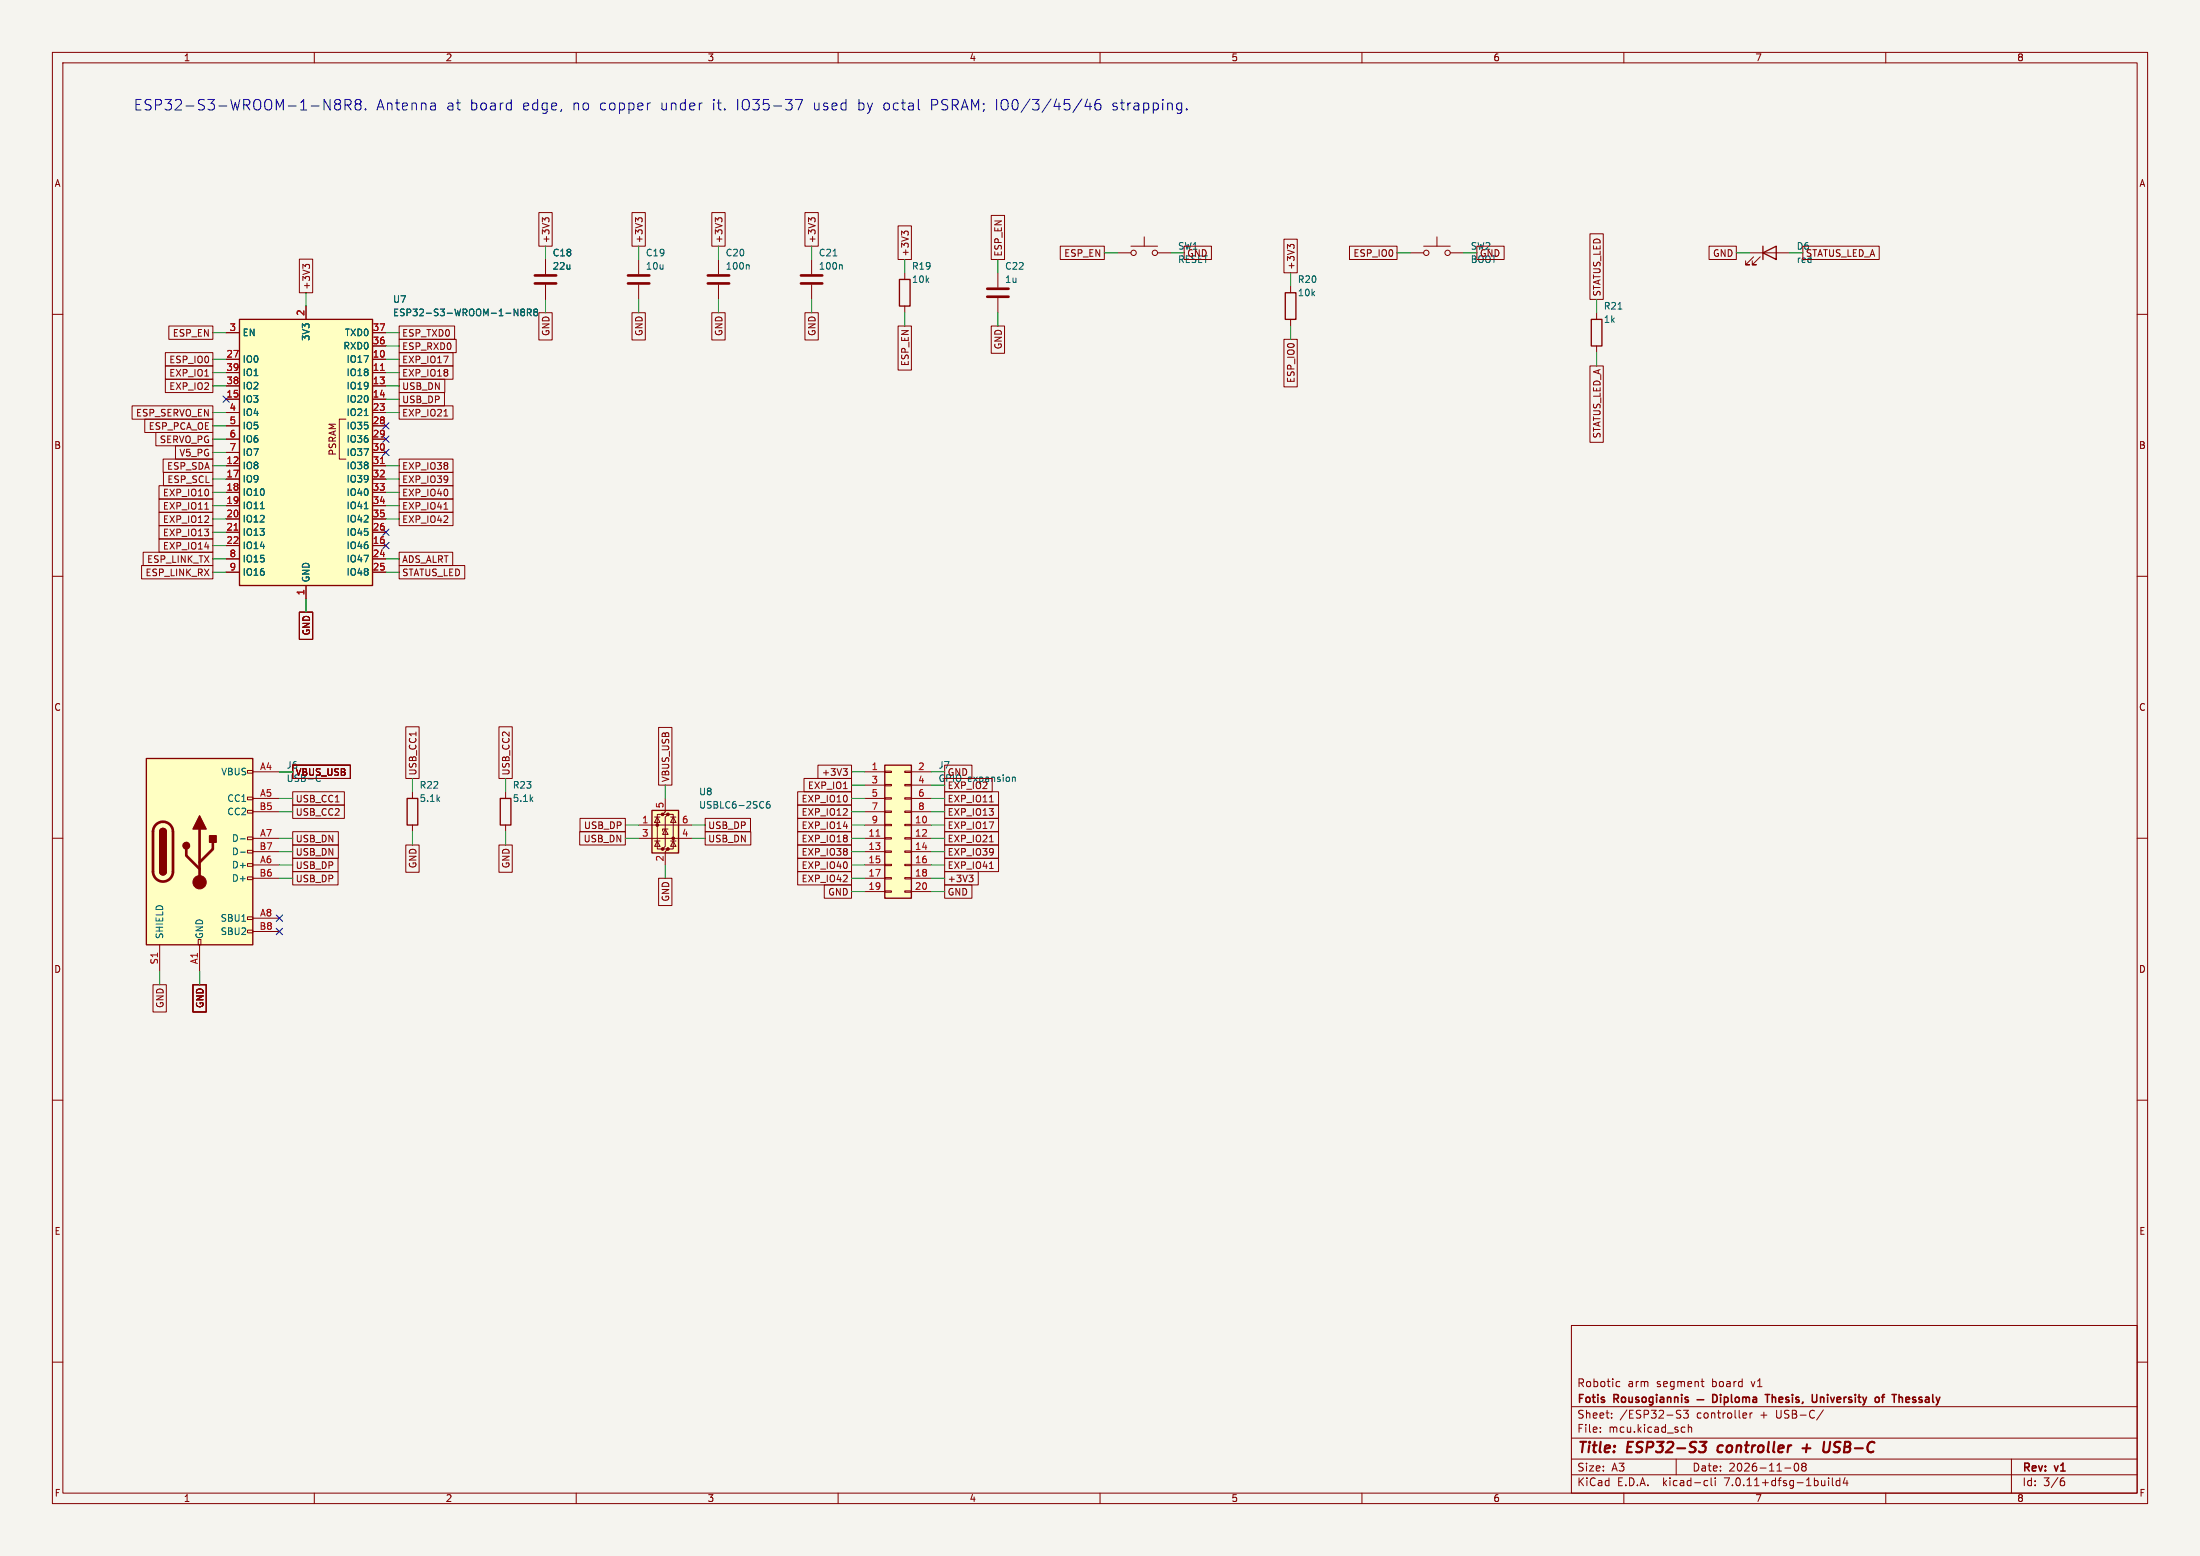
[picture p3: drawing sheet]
<svg xmlns="http://www.w3.org/2000/svg" width="420mm" height="297mm" viewBox="0 0 420 297" stroke-linecap="round" stroke-linejoin="round" font-family="sans-serif">
<path d="M0 0h420v297h-420z" fill="#f5f4ef" stroke="#f5f4ef" stroke-width=".19"/>
<g fill="none" stroke="#840000" stroke-width=".19">
<path d="M10 10h400v277h-400zM12 12h396v273h-396zM60 10v2M110 10v2M160 10v2M210 10v2M260 10v2M310 10v2M360 10v2M10 60h2M57.1 49.5h2.6v6.4h-2.6zM58.3 50.9l-.5-.4v.8"/>
<path d="M58.3 50.7l.2-.2h.3l.3 .2M58.4 58.4v2.6M102.9 59.7h2.5v5.2h-2.5zM102.9 40.6h2.5v6.4h-2.5zM104 41.8l.3-.2h.3l.2 .2M104 42l-.5-.4v.8M104.1 49.5v2.8M104.1 54.4v2.8M120.6 40.6h2.6v6.4h-2.6zM120.6 59.7h2.6v5.2h-2.6zM121.8 42l-.5-.4v.8M121.8 41.8l.2-.2h.3l.3 .2"/>
<path d="M121.9 49.5v2.8M121.9 54.4v2.8M135.9 59.7h2.5v5.2h-2.5zM135.9 40.6h2.5v6.4h-2.5zM137 41.8l.3-.2h.3l.2 .2M137 42l-.4-.4v.8M137.2 49.5v2.8M137.2 54.4v2.8M153.7 59.7h2.5v5.2h-2.5zM153.7 40.6h2.5v6.4h-2.5zM154.8 41.8l.3-.2h.3l.2 .2M154.8 42l-.5-.4v.8"/>
<path d="M154.9 49.5v2.8M154.9 54.4v2.8M171.4 43.1h2.6v6.4h-2.6zM172.6 44.5l-.5-.4v.8M172.6 44.4l.2-.3h.3l.3 .3M172.7 52.1v1.2M172.7 58.4v1.3M189.2 41.1h2.6v8.4h-2.6zM190.5 52.1v2.8M190.5 56.9v2.8M202.4 47h8.4v2.5h-8.4zM213.4 48.3h2.5"/>
<path d="M215.9 47h5.1M218.4 45.2v1.8M221 48.3h2.5M226.1 47h5.2v2.5h-5.2zM245.1 45.7h2.6v6.4h-2.6zM246.3 47.1l-.5-.4v.7M246.3 46.9l.2-.2h.3l.3 .2M246.4 54.6v1.3M257.6 47h9.1v2.5h-9.1zM269.2 48.3h2.6M271.8 47h5.1M274.3 45.2v1.8"/>
<path d="M276.9 48.3h2.5M281.9 47h5.2v2.5h-5.2zM303.5 44.6h2.6v12.6h-2.6zM304.8 59.7v1.3M326.3 47h5.2v2.5h-5.2zM334 48.3h7.6M334.8 49l-1.6 1.5h.8h-.8v-.7M336 49l-1.5 1.5h.8h-.8v-.7M344.2 47h14.5v2.5h-14.5zM408 60h2M25.2 77.5h15.4v2.5h-15.4zM31.6 72.4h9v2.5h-9z"/>
<path d="M31.6 69.8h9v2.6h-9zM31.6 67.3h9v2.6h-9zM32.2 62.2h8.4v2.6h-8.4zM43.2 68.6h2.5M43.2 71.1h2.5M43.2 73.7h2.5M43.2 76.2h2.5M43.2 78.7h2.5M43.2 63.5h2.5M71.1 68.6h2.6M71.1 71.1h2.6M71.1 73.7h2.6"/>
<path d="M71.1 76.2h2.6M71.1 78.7h2.6M71.1 63.5h2.6M71.1 66h2.6M76.2 67.3h10.3v2.6h-10.3zM76.2 77.5h10.3v2.5h-10.3zM76.2 74.9h8.7v2.6h-8.7zM76.2 69.8h10.3v2.6h-10.3zM76.2 72.4h8.7v2.5h-8.7zM76.2 62.2h10.6v2.6h-10.6zM76.2 64.8h10.9v2.5h-10.9zM84.8 79.4h.7"/>
<path d="M171.4 62.2h2.6v8.4h-2.6zM189.2 62.2h2.6v5.2h-2.6zM245.1 64.8h2.6v9h-2.6zM246.4 61v1.2M303.5 69.9h2.6v14.5h-2.6zM304.8 66v1.3M27.6 80h13v2.6h-13zM29.8 82.5h10.8v2.6h-10.8zM30.4 97.8h10.2v2.5h-10.2zM30.4 95.2h10.2v2.6h-10.2zM30.4 92.7h10.2v2.6h-10.2zM31.1 87.6h9.5v2.6h-9.5z"/>
<path d="M31.2 90.2h9.4v2.5h-9.4zM33.5 85.1h7.1v2.5h-7.1zM39.1 97.2h.7M43.2 88.9h2.5M43.2 91.4h2.5M43.2 94h2.5M43.2 96.5h2.5M43.2 99.1h2.5M43.2 81.3h2.5M43.2 83.8h2.5M43.2 86.4h2.5M66 80h-1.2v7.6h1.2"/>
<path d="M71.1 88.9h2.6M71.1 91.4h2.6M71.1 94h2.6M71.1 96.5h2.6M71.1 99.1h2.6M71.1 81.3h2.6M71.1 83.8h2.6M71.1 86.4h2.6M76.2 92.7h10.3v2.6h-10.3zM76.2 87.6h10.3v2.6h-10.3zM76.2 90.2h10.3v2.5h-10.3zM76.2 95.2h10.3v2.6h-10.3z"/>
<path d="M76.2 97.8h10.3v2.5h-10.3zM84.8 97.2h.7M10 110h2M27 107.9h13.6v2.6h-13.6zM27.3 105.4h13.3v2.6h-13.3zM30.4 102.9h10.2v2.5h-10.2zM30.4 100.3h10.2v2.6h-10.2zM43.2 104.1h2.5M43.2 101.6h2.5M43.2 106.7h2.5M43.2 109.2h2.5M57.1 116.8h2.6v5.2h-2.6z"/>
<path d="M58.4 111.8v2.5M71.1 104.1h2.6M71.1 101.6h2.6M71.1 106.7h2.6M71.1 109.2h2.6M76.2 107.9h12.5v2.6h-12.5zM76.2 105.4h10.2v2.6h-10.2zM408 110h2M77.5 138.7h2.5v9.9h-2.5zM95.2 138.7h2.6v9.9h-2.6zM125.7 138.8h2.6v11.1h-2.6zM10 160h2"/>
<path d="M47.2 159.8h1.1v.5h-1.1zM47.2 154.7h1.1v.5h-1.1zM47.2 152.1h1.1v.6h-1.1zM47.2 147.1h1.1v.5h-1.1zM48.3 147.3h5M48.3 152.4h5M48.3 154.9h5M55.9 146h11v2.6h-11zM55.9 153.7h9.8v2.5h-9.8zM55.9 151.1h9.8v2.6h-9.8zM55.9 158.7h8.7v2.6h-8.7zM78.7 151.1v1.3"/>
<path d="M78.7 157.5v1.3M96.5 151.1v1.3M96.5 157.5v1.3M110.7 158.7h8.7v2.6h-8.7zM110.7 156.2h8.7v2.6h-8.7zM121.9 157.5h10.2M125 156h1M125.5 156l.5 1h-1zM126.5 155.4h-1v6.7h1M127 158.2l.5 1.1h-1zM127 152.4v2.5l-.5 .5h1l-.5 .6v5.5l-.5 .6h1l-.5 .5v2.5M127.5 158.2h-1v.4"/>
<path d="M127.5 155.4h1v6.7h-1M128 156h1M128.5 156l.5 1h-1zM134.6 158.7h8.7v2.6h-8.7zM134.6 156.2h8.7v2.6h-8.7zM152.3 158.7h10.3v2.6h-10.3zM152.3 151.1h10.3v2.6h-10.3zM152.3 153.7h10.3v2.5h-10.3zM152.3 156.2h10.3v2.6h-10.3zM153.5 148.6h9.1v2.5h-9.1zM156.1 146h6.5v2.6h-6.5zM161 146.7h.7l-.4 .5"/>
<path d="M161.5 147.2l.2 .2v.3l-.2 .3M165.1 147.3h3.8M165.1 157.5h3.8M165.1 149.9h3.8M165.1 152.4h3.8M165.1 154.9h3.8M168.9 159.9h1.3v.2h-1.3zM168.9 157.4h1.3v.2h-1.3zM168.9 154.8h1.3v.3h-1.3zM168.9 152.3h1.3v.2h-1.3zM168.9 149.7h1.3v.3h-1.3zM168.9 147.2h1.3v.2h-1.3z"/>
<path d="M172.7 159.9h1.3v.2h-1.3zM172.7 157.4h1.3v.2h-1.3zM172.7 154.8h1.3v.3h-1.3zM172.7 152.3h1.3v.2h-1.3zM172.7 149.7h1.3v.3h-1.3zM172.7 147.2h1.3v.2h-1.3zM174 147.3h3.8M174 157.5h3.8M174 149.9h3.8M174 152.4h3.8M174 154.9h3.8M180.3 156.2h10.3v2.6h-10.3z"/>
<path d="M180.3 158.7h10.3v2.6h-10.3zM180.3 146h5.2v2.6h-5.2zM180.3 148.6h9.1v2.5h-9.1zM180.3 151.1h10.3v2.6h-10.3zM180.3 153.7h10.3v2.5h-10.3zM188.9 153.1h.7M408 160h2M37.8 179.3h.6v1h-.6zM47.2 177.5h1.1v.6h-1.1zM47.2 175h1.1v.5h-1.1zM47.2 167.4h1.1v.5h-1.1zM47.2 164.8h1.1v.6h-1.1z"/>
<path d="M47.2 162.3h1.1v.5h-1.1zM48.3 160h5M48.3 162.6h5M48.3 165.1h5M48.3 167.6h5M48.3 175.3h5M48.3 177.8h5M55.9 163.8h8.6v2.6h-8.6zM55.9 166.4h8.6v2.5h-8.6zM55.9 161.3h8.7v2.5h-8.7zM77.5 161.3h2.5v5.2h-2.5zM95.2 161.3h2.6v5.2h-2.6z"/>
<path d="M121.9 160h10.2M125 160.5h1M125.5 160.5l.5 1h-1zM125.7 167.6h2.6v5.2h-2.6zM128 160.5h1M128.5 160.5l.5 1h-1zM152.3 166.4h10.3v2.5h-10.3zM152.3 161.3h10.3v2.5h-10.3zM152.3 163.8h10.3v2.6h-10.3zM157.4 168.9h5.2v2.6h-5.2zM165.1 160h3.8M165.1 162.6h3.8"/>
<path d="M165.1 165.1h3.8M165.1 167.6h3.8M165.1 170.2h3.8M168.9 170.1h1.3v.2h-1.3zM168.9 167.5h1.3v.3h-1.3zM168.9 165h1.3v.2h-1.3zM168.9 162.4h1.3v.3h-1.3zM172.7 170.1h1.3v.2h-1.3zM172.7 167.5h1.3v.3h-1.3zM172.7 165h1.3v.2h-1.3zM172.7 162.4h1.3v.3h-1.3zM174 160h3.8"/>
<path d="M174 162.6h3.8M174 165.1h3.8M174 167.6h3.8M174 170.2h3.8M180.3 161.3h10.3v2.5h-10.3zM180.3 163.8h10.3v2.6h-10.3zM180.3 166.4h6.5v2.5h-6.5zM180.3 168.9h5.2v2.6h-5.2zM185 167h.8l-.5 .5M185.5 167.5l.3 .3v.3l-.3 .2M188.9 160.7h.7M188.9 165.8h.7"/>
<path d="M29.2 188h2.6v5.2h-2.6zM30.5 180.3v5.1M36.8 188h2.6v5.2h-2.6zM38.1 180.3v5.1M10 210h2M408 210h2M10 260h2M300 253h108v32h-108zM408 260h2M300 278.5h108M300 274.5h108M300 268.5h108"/>
<path d="M305.5 273.2v.2M305.5 272.5v.1M307.7 270.5v.2M307.7 269.8v.1M308.7 264.6h.5M308.7 263.8h.5M320 278.5v3M320.2 269.8l.5 .2 .2 .4-.3 .3-.6-.1M321.2 272.4l.5 .1M321.7 273.3l-.5 .1M322.3 272.5l.2-.1 .4 .1v.9M322.3 269.2l-.5 .6 .4 .1v.6l-.2 .2-.6-.2"/>
<path d="M322.3 271.9v1.5M324.7 263.7h.6M324.9 264.5l.4 .2M333.2 269.7l.2 .3-.7 .2M333.4 270.6l-.2 .1M334.1 269.7v1M334.5 269.7l-.3 .1-.1 .2M342.7 279.4l.2-.1a.8 .8 0 0 1 .5 .7 .8 .8 0 0 1-.5 .8 1 1 0 0 1-.2-1.4zM344.2 279.9l-.3-.3 .3-.3h.3l.3 .3-.3 .3M344.2 279.9l-.3 .3v.3l.3 .3h.3l.3-.3-.1-.4-.2-.2M344.2 279.9h.3M348.1 269.1l-1.3 1.9"/>
<path d="M384 278.5v6.5M60 285v2M110 285v2M160 285v2M210 285v2M260 285v2M300 281.5h108M310 285v2M325.6 282.6l.4 .1M326 283.5l-.4 .1M326.7 282.1v1.3l.2 .2M327.4 282.1v.1"/>
<path d="M327.4 282.6v1M340.7 280.2h1.2M349.1 282.1v.1M349.1 282.6v1M349.8 282.1v1.3l.2 .2M351.2 282.7l-.4-.1-.3 .3 .2 .6h.5M351.2 282.1v1.5M352.2 282l-.3 1.1h.9M352.6 282.6v1M360 285v2M393.6 282.7h.3l.3 .2-.1 .5-.5 .2M394 282.1l-.4 .1"/>
<circle cx="216.4" cy="48.3" r=".51"/>
<circle cx="220.5" cy="48.3" r=".51"/>
<circle cx="272.3" cy="48.3" r=".51"/>
<circle cx="276.4" cy="48.3" r=".51"/>
</g>
<path d="M324.5 275.2h1.3l-.8 .8 .6 .2v.6l-.5 .4h-.5M328.1 276.1l-.2 .7 .3 .4M344.1 276.4h1.5M345 275.7l-.2 1.5M348.3 275.2l-.2 1.6M349.4 275.2l-.2 1.6a.66 .66 0 0 1-1 .3" fill="none" stroke="#840000" stroke-width=".4"/>
<g fill="none" stroke="#840000" stroke-width=".3">
<path d="M324 267.2h1.3M327 266.2a.76 .76 0 0 1 .8 .7 .76 .76 0 0 1-.8 .8zM328.5 266.2v.1M328.5 266.7v1M329.2 266.8l.4-.1 .3 .3-.1 .6h-.6M329.2 266.7v1.5M330.5 266.2v1.3l.3 .2M331.3 266.8l.2-.1 .5 .1v.6l-.1 .2-.4 .1-.2-.2zM332.7 266.8l.4-.1 .2 .2M332.7 266.7v1M333.3 266.9l.2-.2 .4 .1 .1 .9M333.3 266.9v.8"/>
<path d="M334.7 266.8h.6v.9M335.3 267l-.5 .1a.29 .29 0 0 0-.2 .3 .29 .29 0 0 0 .2 .3l.5-.1M337 266.2h.8M337.4 266.2v1.5M338.3 266.2v1.5M338.4 266.8h-.1M346.8 266.2v1.3M347.5 266.7v1M348 266.7l-.5 .1M359.2 266.7h.6M359.8 266.2l-.4 .2v1.3M364.5 266.8l-.5-.1-.2 .2 .1 .7h.6"/>
<path d="M364.5 267l-.7 .2"/>
</g>
<g fill="#ffffc2" stroke="#ffffc2" stroke-width=".19">
<path d="M168.9 146.1h5.1v25.4h-5.1z"/>
<path d="M45.7 61h25.4v50.8h-25.4z"/>
<path d="M124.5 154.7h5v8.1h-5z"/>
<path d="M27.9 144.8h20.4v35.5h-20.4z"/>
</g>
<g fill="none" stroke="#840000" stroke-width=".25">
<path d="M171.7 53.3h2v5.1h-2zM245.4 55.9h2v5.1h-2zM336.5 48.3l2.6-1.3v2.5zM336.5 47v2.5M45.7 61h25.4v50.8h-25.4zM303.8 61h2v5h-2zM27.9 144.8h20.4v35.5h-20.4zM30.5 158.8a.64 .64 0 0 1 .6-.7 .64 .64 0 0 1 .6 .7M77.7 152.4h2.1v5.1h-2.1zM95.5 152.4h2v5.1h-2zM124.5 154.7h5v8.1h-5zM168.9 146.1h5.1v25.4h-5.1z"/>
<path d="M30.5 166.4a.64 .64 0 0 0 .6 .6 .64 .64 0 0 0 .6-.6"/>
</g>
<path d="M72.6 70.7h.8M72.6 88.5h.8M44.7 101.2h.7M167.2 159.6h.8" fill="none" stroke="#a90000" stroke-width=".19"/>
<g fill="none" stroke="#006464" stroke-width=".19">
<path d="M98.1 59l.8 1.3v-1.3M99.7 59.5l-.3-.2 .3-.3h.2l.2 .2-.2 .3M99.7 59.5l-.3 .3 .1 .3 .2 .2 .3-.1 .1-.2v-.3l-.2-.2M99.7 59.5h.2M100.7 59.7l.6-.1 .1-.2-.1-.3-.6-.1v1.3M101 59.7l.4 .6M102.1 59.5l-.2-.2 .2-.3h.3l.2 .2-.2 .3M102.1 59.5h.3M102.1 59.5l-.2 .3 .1 .3 .1 .2 .4-.1 .1-.2v-.2l-.2-.3M142.8 50.5l.2 .2v.7M159 48.8h.8M160.6 50.5l.2 .2v.7"/>
<path d="M308.9 59h.7M69.5 79.3h.8M49.7 97.1h.7M69.5 97.1h.8M60.6 149.1h.5M146.9 153h-.4a.86 .86 0 0 0 0 1.2l.4-.1 .1-.4-.2-.2h-.4l-.1 .2M193.3 148.4l.2-.1 .3 .1v.8M45.9 160.1h.9M45.9 162.7h.9"/>
</g>
<g fill="#840000" stroke="#840000" stroke-width=".19">
<circle cx="125.5" cy="157.5" r=".25"/>
<circle cx="126.5" cy="162.1" r=".25"/>
<circle cx="126.5" cy="155.4" r=".25"/>
<circle cx="127.5" cy="162.1" r=".25"/>
<circle cx="127.5" cy="155.4" r=".25"/>
<circle cx="128.5" cy="160" r=".25"/>
<circle cx="38.1" cy="168.4" r="1.27"/>
</g>
<g fill="none" stroke="#840000" stroke-width=".51">
<path d="M102.1 54.1h4.1M102.1 52.6h4.1M119.9 54.1h4.1M119.9 52.6h4.1M135.1 54.1h4.1M135.1 52.6h4.1M152.9 54.1h4.1M152.9 52.6h4.1M188.5 56.6h4M188.5 55.1h4M29.8 157.4a1.9 1.9 0 0 1 2-.4 1.9 1.9 0 0 1 1.2 1.8v7.6a1.91 1.91 0 0 1-1.9 1.9 1.91 1.91 0 0 1-1.9-1.9v-7.8l.2-.7zM38.1 158.2v10.2"/>
<path d="M35.6 162.1v1.2l2.5 2.6M40.6 160.8v1.3l-2.5 2.5"/>
</g>
<g fill="#840000" stroke="#840000" stroke-width=".25">
<path d="M30.5 166.4h1.2a.64 .64 0 0 1-.6 .6 .64 .64 0 0 1-.6-.6z"/>
<path d="M30.5 158.8h1.2v7.6h-1.2z"/>
<path d="M30.7 158.3a.64 .64 0 0 1 .7-.1 .64 .64 0 0 1 .3 .6h-1.2z"/>
<path d="M38.1 155.7l1.3 2.5h-2.6z"/>
<path d="M40 159.5h1.3v1.3h-1.3z"/>
<circle cx="35.6" cy="161.4" r=".63"/>
</g>
<g fill="none" stroke="#0000c2" stroke-width=".19">
<path d="M61.9 19l1.1 2v-2M64.3 19.8l-.4-.3 .1-.3 .3-.2h.3l.4 .4-.1 .3-.3 .1M64.3 19.8l-.4 .4v.4l.4 .4h.3l.4-.4v-.4l-.4-.4M64.3 19.8h.3M68.2 19.8l-.4-.3 .1-.3 .3-.2h.3l.4 .4-.1 .3-.3 .1M68.2 19.8h.3M68.2 19.8l-.4 .4v.4l.4 .4h.3l.4-.4v-.4l-.4-.4M82.8 19.7l.3 .2v1.1M124 19.7h.2M151.9 19h1.3l-.8 2M206.5 18.9l-1.7 2.6M207.6 18.9l-.5 1.4h1.3"/>
<path d="M208.1 19.7v1.3M210 19a.79 .79 0 0 0-1 .8v.8l.2 .3 .6 .1 .3-.2 .1-.7-.2-.3-.6-.1-.4 .4M65.9 20h.7a.54 .54 0 0 0 .4-.5 .54 .54 0 0 0-.4-.5h-.7v2M66.4 20l.6 1M69.8 20.8v.2M83.1 20.9l-.2 .1M83.1 20.1l-.2 .1M226.5 20.8v.2"/>
</g>
<g fill="none" stroke="#009600" stroke-width=".19">
<path d="M58.4 55.9v2.5M104.1 47v2.5M104.1 57.2v2.5M121.9 47v2.5M121.9 57.2v2.5M137.2 47v2.5M137.2 57.2v2.5M154.9 47v2.5M154.9 57.2v2.5M172.7 49.5v2.6M172.7 59.7v2.5M190.5 49.5v2.6"/>
<path d="M190.5 59.7v2.5M210.8 48.3h2.6M223.5 48.3h2.6M246.4 52.1v2.5M266.7 48.3h2.5M279.4 48.3h2.5M304.8 57.2v2.5M331.5 48.3h2.5M341.6 48.3h2.6M40.6 78.7h2.6M40.6 68.6h2.6M40.6 63.5h2.6"/>
<path d="M40.6 73.7h2.6M40.6 71.1h2.6M73.7 78.7h2.5M73.7 68.6h2.5M73.7 63.5h2.5M73.7 73.7h2.5M73.7 71.1h2.5M73.7 76.2h2.5M73.7 66h2.5M246.4 62.2v2.6M304.8 67.3v2.6M40.6 99.1h2.6"/>
<path d="M40.6 94h2.6M40.6 88.9h2.6M40.6 96.5h2.6M40.6 83.8h2.6M40.6 86.4h2.6M40.6 81.3h2.6M40.6 91.4h2.6M73.7 99.1h2.5M73.7 94h2.5M73.7 88.9h2.5M73.7 96.5h2.5M73.7 91.4h2.5"/>
<path d="M40.6 101.6h2.6M40.6 106.7h2.6M40.6 109.2h2.6M40.6 104.1h2.6M58.4 114.3v2.5M73.7 106.7h2.5M73.7 109.2h2.5M53.3 147.3h2.6M53.3 154.9h2.6M53.3 152.4h2.6M78.7 148.6v2.5M78.7 158.8v2.5"/>
<path d="M96.5 148.6v2.5M96.5 158.8v2.5M119.4 157.5h2.5M127 149.9v2.5M132.1 157.5h2.5M162.6 157.5h2.5M162.6 147.3h2.5M162.6 154.9h2.5M162.6 152.4h2.5M162.6 149.9h2.5M177.8 157.5h2.5M177.8 147.3h2.5"/>
<path d="M177.8 154.9h2.5M177.8 152.4h2.5M177.8 149.9h2.5M53.3 160h2.6M53.3 167.6h2.6M53.3 165.1h2.6M53.3 162.6h2.6M119.4 160h2.5M127 165.1v2.5M132.1 160h2.5M162.6 160h2.5M162.6 170.2h2.5"/>
<path d="M162.6 167.6h2.5M162.6 165.1h2.5M162.6 162.6h2.5M177.8 160h2.5M177.8 170.2h2.5M177.8 167.6h2.5M177.8 165.1h2.5M177.8 162.6h2.5M30.5 185.4v2.6M38.1 185.4v2.6"/>
</g>
<g fill="none" stroke="#000084" stroke-width=".19">
<path d="M42.6 75.6l1.2 1.2M43.8 75.6l-1.2 1.2M73.1 80.7l1.2 1.2M73.1 83.2l1.2 1.2M73.1 85.8l1.2 1.2M74.3 80.7l-1.2 1.2M74.3 83.2l-1.2 1.2M74.3 85.8l-1.2 1.2M73.1 103.5l1.2 1.2M73.1 101l1.2 1.2M74.3 103.5l-1.2 1.2M74.3 101l-1.2 1.2"/>
<path d="M52.7 174.7l1.2 1.2M52.7 177.2l1.2 1.2M53.9 174.7l-1.2 1.2M53.9 177.2l-1.2 1.2"/>
</g>
<g font-size="2.8" fill="#0000c2">
<text x="25.4" y="21.3">ESP32-S3-WROOM-1-N8R8.</text>
<text x="71.7" y="21.3">Antenna</text>
<text x="85.1" y="21.3">at</text>
<text x="89.7" y="21.3">board</text>
<text x="99.7" y="21.3">edge,</text>
<text x="109.3" y="21.3">no</text>
<text x="114.5" y="21.3">copper</text>
<text x="126.2" y="21.3">under</text>
<text x="136.1" y="21.3">it.</text>
<text x="140.8" y="21.3">IO35-37</text>
<text x="155.5" y="21.3">used</text>
<text x="164" y="21.3">by</text>
<text x="168.9" y="21.3">octal</text>
<text x="178" y="21.3">PSRAM; IO0/3/45/46</text>
<text x="212.8" y="21.3">strapping.</text>
</g>
<g font-size="2.8" fill="#840000">
<text x="301" y="277.9">Title:</text>
<text x="310.6" y="277.9">ESP32-S3</text>
<text x="328.8" y="277.9">controller</text>
<text x="345.7" y="277.9">+</text>
<text x="350.5" y="277.9">USB-C</text>
</g>
<g font-size="2.1" fill="#840000">
<text x="301" y="268.2">Fotis</text>
<text x="301" y="265">Robotic</text>
<text x="308.2" y="268.2">Rousogiannis</text>
<text x="310.7" y="265">arm</text>
<text x="316.3" y="265">segment</text>
<text x="327" y="265">board</text>
<text x="334.6" y="265">v1</text>
<text x="339" y="268.2">Thesis,</text>
<text x="348.4" y="268.2">University</text>
<text x="361.1" y="268.2">of</text>
<text x="365" y="268.2">Thessaly</text>
<text x="301" y="273.7">File:</text>
<text x="301" y="271">Sheet:</text>
<text x="307.1" y="273.7">mcu.kicad_sch</text>
<text x="309.2" y="271">/ESP32-S3</text>
<text x="323.9" y="271">controller</text>
<text x="336.2" y="271">+</text>
<text x="339.3" y="271">USB-C/</text>
<text x="301" y="281.1">Size:</text>
<text x="307.6" y="281.1">A3</text>
<text x="323" y="281.1">Date:</text>
<text x="330" y="281.1">2026-11-08</text>
<text x="386" y="281.3">Rev:</text>
<text x="392.4" y="281.3">v1</text>
<text x="301" y="283.9">KiCad</text>
<text x="308.7" y="283.9">E.D.A.</text>
<text x="317.6" y="283.9">kicad-cli</text>
<text x="329.5" y="283.9">7.0.11+dfsg-1build4</text>
<text x="386" y="283.9">Id:</text>
<text x="390.1" y="283.9">3/6</text>
</g>
<g font-size="1.8" fill="#840000">
<text x="35" y="11.9">1</text>
<text x="85" y="11.9">2</text>
<text x="135" y="11.9">3</text>
<text x="185" y="11.9">4</text>
<text x="235" y="11.9">5</text>
<text x="285" y="11.9">6</text>
<text x="335" y="11.9">7</text>
<text x="385" y="11.9">8</text>
<text x="10.3" y="35.9">A</text>
<text x="408.3" y="35.9">A</text>
<text x="105.1" y="46.5" transform="rotate(-90 105.1 46.5)">+3V3</text>
<text x="122.9" y="46.5" transform="rotate(-90 122.9 46.5)">+3V3</text>
<text x="138.1" y="46.5" transform="rotate(-90 138.1 46.5)">+3V3</text>
<text x="155.9" y="46.5" transform="rotate(-90 155.9 46.5)">+3V3</text>
<text x="224.8" y="47.9">SW1</text>
<text x="280.7" y="47.9">SW2</text>
<text x="342.9" y="47.9">D6</text>
<text x="173.7" y="49.1" transform="rotate(-90 173.7 49.1)">+3V3</text>
<text x="191.5" y="49.1" transform="rotate(-90 191.5 49.1)">ESP_EN</text>
<text x="203.1" y="49.2">ESP_EN</text>
<text x="226.5" y="49.2">GND</text>
<text x="247.3" y="51.6" transform="rotate(-90 247.3 51.6)">+3V3</text>
<text x="258.3" y="49.2">ESP_IO0</text>
<text x="282.4" y="49.2">GND</text>
<text x="326.9" y="49.2">GND</text>
<text x="342.9" y="50.4">red</text>
<text x="344.6" y="49.2">STATUS_LED_A</text>
<text x="59.4" y="55.4" transform="rotate(-90 59.4 55.4)">+3V3</text>
<text x="305.8" y="56.7" transform="rotate(-90 305.8 56.7)">STATUS_LED</text>
<text x="32.9" y="64.5">ESP_EN</text>
<text x="76.7" y="64.5">ESP_TXD0</text>
<text x="105.1" y="64.2" transform="rotate(-90 105.1 64.2)">GND</text>
<text x="122.9" y="64.2" transform="rotate(-90 122.9 64.2)">GND</text>
<text x="138.1" y="64.2" transform="rotate(-90 138.1 64.2)">GND</text>
<text x="155.9" y="64.2" transform="rotate(-90 155.9 64.2)">GND</text>
<text x="32.2" y="69.5">ESP_IO0</text>
<text x="76.7" y="69.5">EXP_IO17</text>
<text x="76.7" y="67">ESP_RXD0</text>
<text x="173.7" y="70" transform="rotate(-90 173.7 70)">ESP_EN</text>
<text x="191.5" y="66.8" transform="rotate(-90 191.5 66.8)">GND</text>
<text x="32.2" y="74.6">EXP_IO2</text>
<text x="32.2" y="72.1">EXP_IO1</text>
<text x="76.7" y="77.2">USB_DP</text>
<text x="76.7" y="72.1">EXP_IO18</text>
<text x="76.7" y="74.6">USB_DN</text>
<text x="247.3" y="73.2" transform="rotate(-90 247.3 73.2)">ESP_IO0</text>
<text x="25.9" y="79.7">ESP_SERVO_EN</text>
<text x="28.3" y="82.2">ESP_PCA_OE</text>
<text x="76.7" y="79.7">EXP_IO21</text>
<text x="305.8" y="83.8" transform="rotate(-90 305.8 83.8)">STATUS_LED_A</text>
<text x="10.3" y="85.9">B</text>
<text x="30.4" y="84.8">SERVO_PG</text>
<text x="31.8" y="89.9">ESP_SDA</text>
<text x="34.2" y="87.3">V5_PG</text>
<text x="64.4" y="87.1" transform="rotate(-90 64.4 87.1)">PSRAM</text>
<text x="76.7" y="89.9">EXP_IO38</text>
<text x="408.2" y="85.9">B</text>
<text x="31" y="94.9">EXP_IO10</text>
<text x="31.9" y="92.4">ESP_SCL</text>
<text x="76.7" y="94.9">EXP_IO40</text>
<text x="76.7" y="92.4">EXP_IO39</text>
<text x="31" y="100">EXP_IO12</text>
<text x="31" y="97.5">EXP_IO11</text>
<text x="76.7" y="97.5">EXP_IO41</text>
<text x="76.7" y="100">EXP_IO42</text>
<text x="28" y="107.6">ESP_LINK_TX</text>
<text x="31" y="105.1">EXP_IO14</text>
<text x="31" y="102.6">EXP_IO13</text>
<text x="76.7" y="107.6">ADS_ALRT</text>
<text x="27.7" y="110.2">ESP_LINK_RX</text>
<text x="76.7" y="110.2">STATUS_LED</text>
<text x="59.4" y="121.4" transform="rotate(-90 59.4 121.4)">GND</text>
<text x="10.3" y="135.9">C</text>
<text x="408.2" y="135.9">C</text>
<text x="54.6" y="149.5">USB-C</text>
<text x="56.4" y="148.3">VBUS_USB</text>
<text x="79.7" y="148.1" transform="rotate(-90 79.7 148.1)">USB_CC1</text>
<text x="97.5" y="148.1" transform="rotate(-90 97.5 148.1)">USB_CC2</text>
<text x="128" y="149.4" transform="rotate(-90 128 149.4)">VBUS_USB</text>
<text x="156.8" y="148.3">+3V3</text>
<text x="179.1" y="146.9">J7</text>
<text x="180.8" y="148.3">GND</text>
<text x="56.4" y="155.9">USB_CC2</text>
<text x="56.4" y="153.4">USB_CC1</text>
<text x="152.9" y="153.4">EXP_IO10</text>
<text x="152.9" y="155.9">EXP_IO12</text>
<text x="154.1" y="150.8">EXP_IO1</text>
<text x="180.8" y="150.8">EXP_IO2</text>
<text x="180.8" y="153.4">EXP_IO11</text>
<text x="180.8" y="155.9">EXP_IO13</text>
<text x="56.4" y="161">USB_DN</text>
<text x="111.3" y="161">USB_DN</text>
<text x="111.4" y="158.4">USB_DP</text>
<text x="135.1" y="161">USB_DN</text>
<text x="135.1" y="158.4">USB_DP</text>
<text x="152.9" y="161">EXP_IO18</text>
<text x="152.9" y="158.4">EXP_IO14</text>
<text x="180.8" y="158.4">EXP_IO17</text>
<text x="180.8" y="161">EXP_IO21</text>
<text x="56.4" y="166.1">USB_DP</text>
<text x="56.4" y="163.5">USB_DN</text>
<text x="79.7" y="165.8" transform="rotate(-90 79.7 165.8)">GND</text>
<text x="97.5" y="165.8" transform="rotate(-90 97.5 165.8)">GND</text>
<text x="152.9" y="163.5">EXP_IO38</text>
<text x="152.9" y="166.1">EXP_IO40</text>
<text x="180.8" y="163.5">EXP_IO39</text>
<text x="180.8" y="166.1">EXP_IO41</text>
<text x="56.4" y="168.6">USB_DP</text>
<text x="128" y="172.2" transform="rotate(-90 128 172.2)">GND</text>
<text x="152.9" y="168.6">EXP_IO42</text>
<text x="158" y="171.1">GND</text>
<text x="180.8" y="168.6">+3V3</text>
<text x="180.8" y="171.1">GND</text>
<text x="10.3" y="185.9">D</text>
<text x="408.2" y="185.9">D</text>
<text x="31.4" y="192.5" transform="rotate(-90 31.4 192.5)">GND</text>
<text x="39.1" y="192.5" transform="rotate(-90 39.1 192.5)">GND</text>
<text x="10.3" y="235.9">E</text>
<text x="408.3" y="235.9">E</text>
<text x="10.3" y="285.9">F</text>
<text x="35" y="286.9">1</text>
<text x="85" y="286.9">2</text>
<text x="135" y="286.9">3</text>
<text x="185" y="286.9">4</text>
<text x="235" y="286.9">5</text>
<text x="285" y="286.9">6</text>
<text x="335" y="286.9">7</text>
<text x="385" y="286.9">8</text>
<text x="408.3" y="285.9">F</text>
</g>
<g font-size="1.8" fill="#006464">
<text x="105.4" y="49.1">C18</text>
<text x="105.4" y="51.7">22u</text>
<text x="123.2" y="49.1">C19</text>
<text x="123.2" y="51.7">10u</text>
<text x="138.4" y="51.7">100n</text>
<text x="138.4" y="49.1">C20</text>
<text x="156.2" y="51.7">100n</text>
<text x="156.2" y="49.1">C21</text>
<text x="174" y="51.7">R19</text>
<text x="191.8" y="51.7">C22</text>
<text x="224.8" y="50.4">RESET</text>
<text x="280.7" y="50.4">BOOT</text>
<text x="74.9" y="58">U7</text>
<text x="174" y="54.2">10k</text>
<text x="191.8" y="54.2">1u</text>
<text x="247.7" y="56.7">10k</text>
<text x="247.7" y="54.2">R20</text>
<text x="306.1" y="59.3">R21</text>
<text x="46.2" y="64.4">EN</text>
<text x="59.3" y="65.2" transform="rotate(-90 59.3 65.2)">3V3</text>
<text x="65.8" y="64.4">TXD0</text>
<text x="74.9" y="60.6">ESP32-S3-WROOM-1-N8R8</text>
<text x="306.1" y="61.8">1k</text>
<text x="46.2" y="69.4">IO0</text>
<text x="46.2" y="72">IO1</text>
<text x="65.4" y="66.9">RXD0</text>
<text x="66.1" y="69.4">IO17</text>
<text x="66.1" y="72">IO18</text>
<text x="46.2" y="77.1">IO3</text>
<text x="46.2" y="74.5">IO2</text>
<text x="66.1" y="74.5">IO19</text>
<text x="66.1" y="77.1">IO20</text>
<text x="46.2" y="79.6">IO4</text>
<text x="46.2" y="82.1">IO5</text>
<text x="66.1" y="79.6">IO21</text>
<text x="66.1" y="82.1">IO35</text>
<text x="46.2" y="89.8">IO8</text>
<text x="46.2" y="84.7">IO6</text>
<text x="46.2" y="87.2">IO7</text>
<text x="66.1" y="84.7">IO36</text>
<text x="66.1" y="87.2">IO37</text>
<text x="66.1" y="89.8">IO38</text>
<text x="46.2" y="92.3">IO9</text>
<text x="46.2" y="94.8">IO10</text>
<text x="66.1" y="92.3">IO39</text>
<text x="66.1" y="94.8">IO40</text>
<text x="46.2" y="97.4">IO11</text>
<text x="46.2" y="99.9">IO12</text>
<text x="66.1" y="97.4">IO41</text>
<text x="66.1" y="99.9">IO42</text>
<text x="46.2" y="102.5">IO13</text>
<text x="46.2" y="105">IO14</text>
<text x="46.2" y="107.5">IO15</text>
<text x="66.1" y="105">IO46</text>
<text x="66.1" y="107.5">IO47</text>
<text x="66.1" y="102.5">IO45</text>
<text x="46.2" y="110.1">IO16</text>
<text x="59.3" y="111.3" transform="rotate(-90 59.3 111.3)">GND</text>
<text x="66.1" y="110.1">IO48</text>
<text x="42.1" y="148.2">VBUS</text>
<text x="54.6" y="146.9">J6</text>
<text x="179.1" y="149.5">GPIO expansion</text>
<text x="43.3" y="153.3">CC1</text>
<text x="43.3" y="155.8">CC2</text>
<text x="80" y="153.3">5.1k</text>
<text x="80" y="150.7">R22</text>
<text x="97.8" y="153.3">5.1k</text>
<text x="97.8" y="150.7">R23</text>
<text x="133.4" y="154.5">USBLC6-2SC6</text>
<text x="133.4" y="152">U8</text>
<text x="44.2" y="160.9">D-</text>
<text x="44.2" y="166">D+</text>
<text x="44.2" y="163.4">D-</text>
<text x="44.2" y="168.5">D+</text>
<text x="31.3" y="179.3" transform="rotate(-90 31.3 179.3)">SHIELD</text>
<text x="39" y="179.3" transform="rotate(-90 39 179.3)">GND</text>
<text x="42" y="176.1">SBU1</text>
<text x="42" y="178.7">SBU2</text>
</g>
<g font-size="1.8" fill="#a90000">
<text x="43.7" y="63.2">3</text>
<text x="58.2" y="60.4" transform="rotate(-90 58.2 60.4)">2</text>
<text x="71.1" y="65.8">36</text>
<text x="71.1" y="63.2">37</text>
<text x="43.1" y="68.3">27</text>
<text x="43.1" y="70.9">39</text>
<text x="71.1" y="68.3">10</text>
<text x="71.1" y="70.9">11</text>
<text x="43.1" y="75.9">15</text>
<text x="43.1" y="73.4">38</text>
<text x="71.1" y="73.4">13</text>
<text x="71.1" y="75.9">14</text>
<text x="43.7" y="78.5">4</text>
<text x="43.7" y="81">5</text>
<text x="43.7" y="83.6">6</text>
<text x="71.1" y="78.5">23</text>
<text x="71.1" y="81">28</text>
<text x="71.1" y="83.6">29</text>
<text x="43.1" y="88.6">12</text>
<text x="43.7" y="86.1">7</text>
<text x="71.1" y="86.1">30</text>
<text x="71.1" y="88.6">31</text>
<text x="43.1" y="91.2">17</text>
<text x="43.1" y="93.7">18</text>
<text x="71.1" y="91.2">32</text>
<text x="71.1" y="93.7">33</text>
<text x="43.1" y="96.3">19</text>
<text x="43.1" y="98.8">20</text>
<text x="43.1" y="101.3">21</text>
<text x="71.1" y="101.3">26</text>
<text x="71.1" y="96.3">34</text>
<text x="71.1" y="98.8">35</text>
<text x="43.1" y="103.9">22</text>
<text x="43.7" y="106.4">8</text>
<text x="71.1" y="103.9">16</text>
<text x="71.1" y="106.4">24</text>
<text x="43.7" y="109">9</text>
<text x="58.2" y="113.7" transform="rotate(-90 58.2 113.7)">1</text>
<text x="71.1" y="109">25</text>
<text x="49.5" y="147.1">A4</text>
<text x="166.3" y="147.1">1</text>
<text x="166.3" y="149.6">3</text>
<text x="175.2" y="147.1">2</text>
<text x="175.2" y="149.6">4</text>
<text x="49.5" y="154.7">B5</text>
<text x="49.5" y="152.1">A5</text>
<text x="126.7" y="154.4" transform="rotate(-90 126.7 154.4)">5</text>
<text x="166.3" y="152.1">5</text>
<text x="166.3" y="154.7">7</text>
<text x="175.2" y="152.1">6</text>
<text x="175.2" y="154.7">8</text>
<text x="49.5" y="159.8">A7</text>
<text x="122.5" y="157.2">1</text>
<text x="122.5" y="159.8">3</text>
<text x="130.1" y="159.8">4</text>
<text x="130.1" y="157.2">6</text>
<text x="165.7" y="159.8">11</text>
<text x="166.3" y="157.2">9</text>
<text x="174.6" y="157.2">10</text>
<text x="174.6" y="159.8">12</text>
<text x="49.5" y="167.4">B6</text>
<text x="49.5" y="162.3">B7</text>
<text x="49.5" y="164.8">A6</text>
<text x="126.7" y="164.5" transform="rotate(-90 126.7 164.5)">2</text>
<text x="165.7" y="162.3">13</text>
<text x="165.7" y="164.8">15</text>
<text x="165.7" y="167.4">17</text>
<text x="174.6" y="162.3">14</text>
<text x="174.6" y="164.8">16</text>
<text x="174.6" y="167.4">18</text>
<text x="165.7" y="169.9">19</text>
<text x="174.6" y="169.9">20</text>
<text x="49.5" y="177.5">B8</text>
<text x="49.5" y="175">A8</text>
<text x="30.2" y="184.2" transform="rotate(-90 30.2 184.2)">S1</text>
<text x="37.8" y="184.1" transform="rotate(-90 37.8 184.1)">A1</text>
</g>
</svg>
